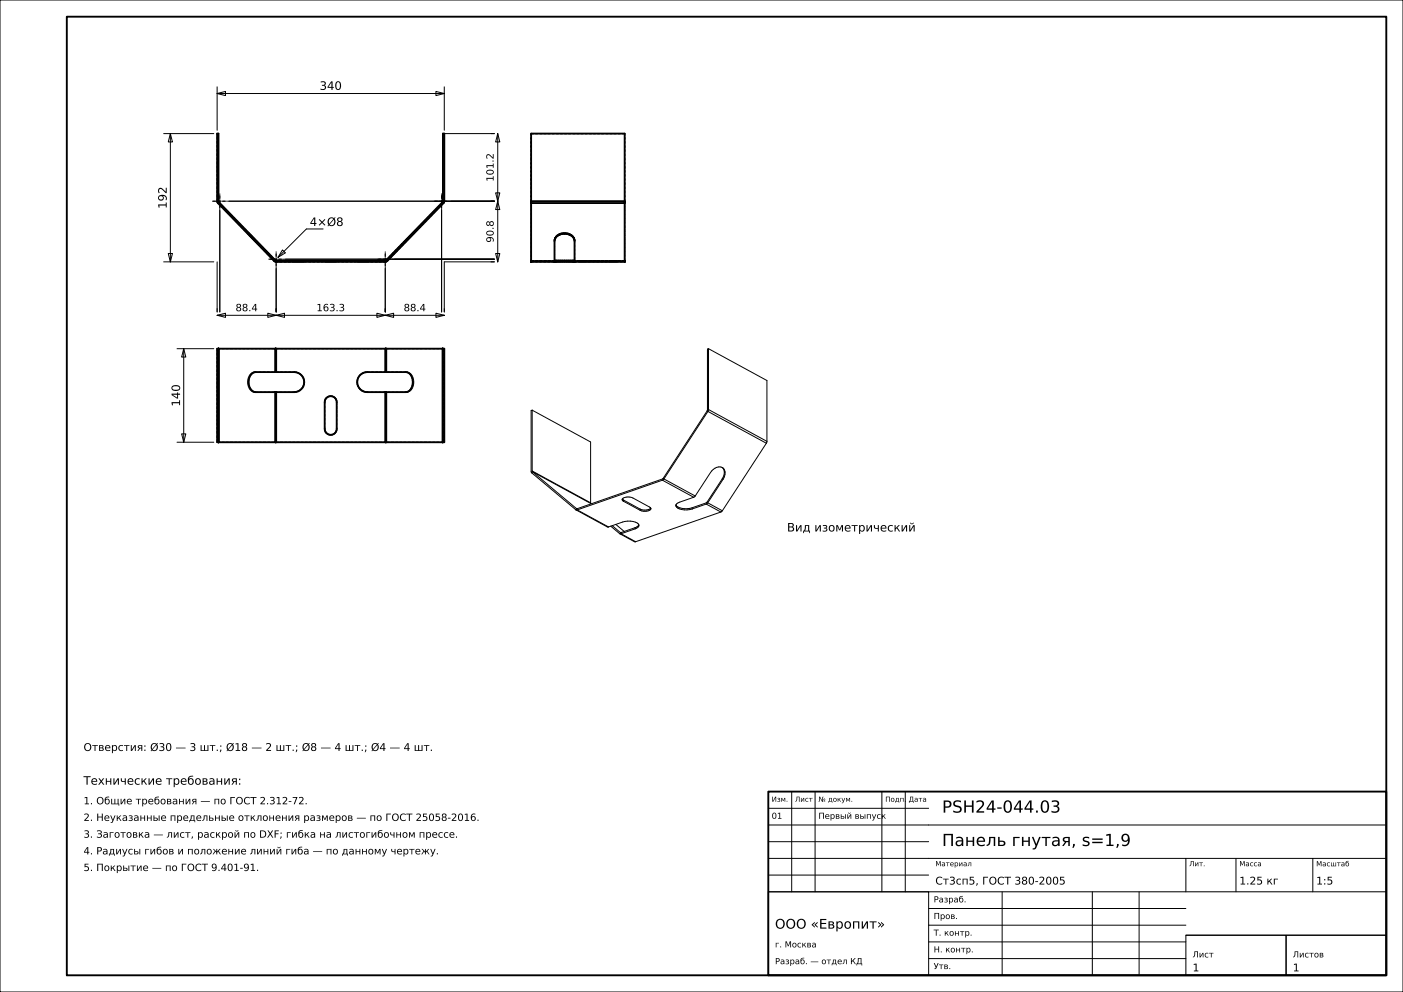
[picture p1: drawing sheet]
<svg xmlns="http://www.w3.org/2000/svg" width="420mm" height="297mm" viewBox="0 0 420 297" stroke-linecap="round" stroke-linejoin="round" font-family="sans-serif">
<g fill="none" stroke="#000" stroke-width=".3">
<path d="M0 0h420v297h-420zM49 40h15M51 40l.6 2.5h-1.2zM51 40v38.4M65 28l2.5-.6v1.2zM65 26v13M65 28h68M130.5 27.4l2.5 .6-2.5 .6zM133 26v13M133 40h15M149 40l.6 2.5h-1.2zM149 40v38.4"/>
<path d="M148.4 57.7h1.2l-.6 2.5zM49 78.4h15M50.4 75.9h1.2l-.6 2.5zM65 78.4v15M65.8 62.6v30.8M68.2 60.2h79.8M84.6 74.8l.8 .9-2.2 1.3zM85.1 77.6h62.9M96.7 68.5h-5l-8.5 8.5M132.2 62.6v30.8M148 78.4h-15v15M148.4 75.9h1.2l-.6 2.5z"/>
<path d="M149 60.2l.6 2.5h-1.2zM65 94.4l2.5-.6v1.2zM65 94.4h68M80.2 93.8l2.5 .6-2.5 .6zM82.7 80v13.4M82.7 94.4l2.5-.6v1.2zM112.8 93.8l2.5 .6-2.5 .6zM115.3 94.4l2.5-.6v1.2zM115.3 80v13.4M130.5 93.8l2.5 .6-2.5 .6zM53 104.4h11M55 104.4l.6 2.5h-1.2z"/>
<path d="M55 104.4v28M212.1 104.4l17.5 9.5v18.2M212.1 104.4l-.3 .1-.1 18.5M212.1 104.4v18.2M53 132.4h11M54.4 129.9h1.2l-.6 2.5zM159.3 122.8v18.2M159.3 122.8l-.3 .1v18.2l.2 .5M159.3 122.8l17.5 9.5v18.2M211.7 123l-13.2 20.2M211.7 123l.2 .2M211.9 123.2l-13.2 20.2"/>
<path d="M211.9 123.2l17.5 9.5M212.1 122.6l-.2 .6M212.1 122.6l17.5 9.5M229.4 132.7l-13.2 20.2M229.6 132.1l-.2 .6M159.2 141.6l13.1 11M159.3 141l.1 .2M159.3 141l17.5 9.5M159.4 141.2l13.2 11.1M159.4 141.2l17.5 9.6M159.4 141.2l-.2 .4M172.3 152.6h.1"/>
<path d="M172.4 152.6l9.4 5.1 .4 .1M172.4 152.6l.4 .1M172.6 152.3h.1M172.6 152.3l-.3 .3M172.8 152.7l9.4 5.1M176.8 150.5l.1 .3M176.9 150.8h.1M182.8 157.5l2.7 2.3M183.3 157.4l2.4 2M184.3 157l2.6 2.1M185.5 159.8h.4M185.5 159.8l4.4 2.4h.4"/>
<path d="M185.7 159.4l.1 .1M185.9 159.8l4.4 2.4M186.3 149.4l.3 .3M186.6 150.1l-.4-.5a2.32 2.32 0 0 1 3.3-.5l5.3 3.1M186.6 150.1l5 2.7M186.6 149.7l5 2.7M186.6 149.7v.4M190.1 158l-4.4 1.4M190.1 158.3l-4.2 1.5M190.1 158v.3M191.2 157.1l-.2 .8-.9 .4M191.2 157.1a3.1 3.1 0 0 0-3.3-1.1l-1.5 .3-4.2 1.5"/>
<path d="M191.2 157.1l-1.1 .9M191.6 152.4v.4M194.8 152.1a2.99 2.99 0 0 1-3.2 .3M194.8 152.2v.1a2.32 2.32 0 0 1-3.2 .5M198.3 143.8l-25.5 8.9M198.3 143.8l9.4 5.1M198.5 143.2l-25.9 9.1M198.5 143.2l.2 .2M198.7 143.4l-.4 .4M198.7 143.4l9.4 5.1M202.4 151.2v.2a4.4 4.4 0 0 0 4.8 .6M207.2 152v.4"/>
<path d="M207.7 148.9l-4.7 1.7a.92 .92 0 0 0-.6 1 .92 .92 0 0 0 .9 .7l2.4 .4 1.5-.3M208.1 148.5l-.4 .4M211.4 150.9l-4.2 1.5M211.4 150.9l4.4 2.4M211.9 150.5l-.5 .4M211.9 150.5l4.3 2.4M215.8 153.3l-25.5 8.9M216.2 143.3l-4.7 7.2-4.3 1.5M216.2 143.3l.3 .2M216.2 152.9l-.4 .4M216.3 140a2.64 2.64 0 0 1-.1 3.3M216.5 143.5a2.19 2.19 0 0 0-.9-3.7l-1.1 .1-1.4 1.1-5 7.5"/>
<path d="M216.5 143.5l-4.6 7M237 237v30M244 237v30M264 237v30M271 237v30M230 257h185M230 252h48M230 247h185M230 242h48M355 257v10M370 257v10M393 257v10"/>
<path d="M230 267h48v25h-48zM230 267h185M230 262h48M278 277h77M278 272h77M300 267v25M327 267v25M341 267v25M278 287h77M278 282h77M355 280h30v12h-30zM355 280h60"/>
<path d="M385 280h30v12h-30z"/>
</g>
<g fill="none" stroke="#000" stroke-width=".56">
<path d="M20 5h395v287h-395zM159 40h28v38.4h-28zM65.2 60.8l16.9 17.4M65.5 60.5l16.9 17.4M65.5 60.5l-.1-20.5h-.4v20.2l.2 .6M65.5 60.5l-.3 .3M82.1 78.2l.6 .2h32.6l.6-.2M82.4 77.9h33.2M82.4 77.9l-.3 .3M115.6 77.9l.3 .3M132.5 60.5l.1-20.5h.4v20.2l-.2 .6M132.5 60.5l-16.9 17.4"/>
<path d="M132.5 60.5l.3 .3M132.8 60.8l-16.9 17.4M159 78.2h7M159 60.8h28M159 60.2h28M166 78h6M166 78.4v-6.3a3.1 3.1 0 0 1 4.7-1.8l.8 .6 .4 .8 .1 6.7M172 78.2h15M65 104.4h68v28h-68zM65.4 104.4v28M65.5 104.4v28M75.3 111.9l1.2-.5h11.6a3 3 0 0 1 3 3 3 3 0 0 1-3 3h-11.6a3.1 3.1 0 0 1-1.7-4.7z"/>
<path d="M82.4 104.4v7M82.4 117.4v15M82.7 104.4v7M82.7 117.4v15M97.7 119.1a1.8 1.8 0 0 1 2-.4 1.8 1.8 0 0 1 1.1 1.7v8a1.8 1.8 0 0 1-1.8 1.8 1.8 1.8 0 0 1-1.8-1.8v-8zM107.8 112.3a3 3 0 0 1 2.1-.9h11.6a3.1 3.1 0 0 1 1.7 4.7l-.5 .8-1.2 .5h-11.6a3 3 0 0 1-2.7-1.9 3 3 0 0 1 .6-3.2zM115.3 104.4v7M115.3 117.4v15M115.6 104.4v7M115.6 117.4v15M132.5 104.4v28M132.6 104.4v28"/>
<path d="M230 237h185v55h-185z"/>
</g>
<g fill="none" stroke="#000" stroke-width=".3" stroke-dasharray=".7 .5" stroke-linecap="butt">
<path d="M65 40h.4M132.6 40v20.2M133 40v20.2M133 40h-.4M159 40h28M159 40v20.2M187 40v20.2M187 40h-28M65 60.2v-20.2M65.1 60.5l-.1-.3M65.2 60.8l-.1-.3M65.4 60.2v-20.2"/>
<path d="M65.4 60.4v-.2M65.5 60.5l-.1-.1M74.1 70h.1M74.2 70h-.1M74.2 70l.1 .1M74.3 70.1l-.1-.1M74.3 70.1v.1M74.3 70.2v-.1M74.3 70.2l.2 .1M74.4 69.7h.1M74.5 70.3l-.2-.1M74.5 70.3l.1 .1"/>
<path d="M74.5 69.7h-.1M74.5 69.7v.1M74.5 69.8v-.1M74.5 69.8l.1 .1M74.6 70.4l-.1-.1M74.6 70.4l.1 .2M74.6 69.9l-.1-.1M74.6 69.9l.1 .1M74.7 70l-.1-.1M74.7 70l.2 .2M74.7 70.6l-.1-.2M74.7 70.6l.2 .2"/>
<path d="M74.9 70.2l-.2-.2M74.9 70.2l.1 .1M74.9 70.8l-.2-.2M74.9 70.8l.2 .2M75 70.3l-.1-.1M75 70.3l.2 .2M75.1 71l-.2-.2M75.1 71l.2 .2M75.2 70.5l-.2-.2M75.2 70.5l.2 .2M75.3 71.2l-.2-.2M75.3 71.2l.2 .2"/>
<path d="M75.4 70.7l-.2-.2M75.4 70.7l.2 .2M75.5 71.4l-.2-.2M75.5 71.4l.3 .2M75.6 70.9l-.2-.2M75.6 70.9l.2 .2M75.8 71.6l-.3-.2M75.8 71.6l.2 .3M75.8 71.1l-.2-.2M75.8 71.1l.2 .3M76 71.9l-.2-.3M76 71.9l.2 .2"/>
<path d="M76 71.4l-.2-.3M76 71.4l.3 .2M76.2 72.1l5.9 6.1M76.2 72.1l-.2-.2M76.3 71.6l-.3-.2M76.3 71.6l.2 .2M76.5 71.8l-.2-.2M76.5 71.8l5.9 6.1M82.1 78.2l.3 .1M82.1 78.2l-5.9-6.1M82.1 78.2l-16.9-17.4M82.4 78.3l.3 .1"/>
<path d="M82.4 78.3l-.3-.1M82.4 77.9l-5.9-6.1M82.4 77.9l.1 .1M82.4 77.9l-16.9-17.4M82.5 78l-.1-.1M82.5 78h.2M82.7 78h-.2M82.7 78.4h5.4M82.7 78.4l-.3-.1M82.7 78h5.4M88.1 78h-5.4M88.1 78.4h.3"/>
<path d="M88.1 78h.3M88.1 78.4h-5.4M88.4 78.4h.3M88.4 78.4h-.3M88.4 78h.3M88.4 78h-.3M88.7 78.4h.4M88.7 78.4h-.3M88.7 78h.4M88.7 78h-.3M89.1 78.4h.3M89.1 78.4h-.4"/>
<path d="M89.1 78h.3M89.1 78h-.4M89.4 78.4h.3M89.4 78.4h-.3M89.4 78h.3M89.4 78h-.3M89.7 78.4h.2M89.7 78.4h-.3M89.7 78h.2M89.7 78h-.3M89.9 78.4h.3M89.9 78.4h-.2"/>
<path d="M89.9 78h.3M89.9 78h-.2M90.2 78.4h.2M90.2 78.4h-.3M90.2 78h.2M90.2 78h-.3M90.4 78.4h.2M90.4 78.4h-.2M90.4 78h.2M90.4 78h-.2M90.6 78.4h.2M90.6 78.4h-.2"/>
<path d="M90.6 78h.2M90.6 78h-.2M90.8 78.4h.1M90.8 78.4h-.2M90.8 78h.1M90.8 78h-.2M90.9 78.4h.1M90.9 78.4h-.1M90.9 78h.1M90.9 78h-.1M91 78.4h.1M91 78.4h-.1"/>
<path d="M91 78h.1M91 78h-.1M91.1 78.4h-.1M91.1 78h-.1M97.2 78.4v-.4M97.2 78h.2M97.2 78.4h.2M97.4 78h.2M97.4 78.4h-.2M97.4 78h-.2M97.4 78.4h.2M97.6 78h.3"/>
<path d="M97.6 78.4h-.2M97.6 78h-.2M97.6 78.4h.3M97.9 78h.3M97.9 78.4h-.3M97.9 78h-.3M97.9 78.4h.3M98.2 78h.4M98.2 78.4h-.3M98.2 78h-.3M98.2 78.4h.4M98.6 78h.4"/>
<path d="M98.6 78.4h-.4M98.6 78h-.4M98.6 78.4h.4M99 78h.4M99 78.4h-.4M99 78h-.4M99 78.4h.4M99.4 78h.4M99.4 78.4h-.4M99.4 78h-.4M99.4 78.4h.4M99.8 78h.3"/>
<path d="M99.8 78.4h-.4M99.8 78h-.4M99.8 78.4h.3M100.1 78h.3M100.1 78.4h-.3M100.1 78h-.3M100.1 78.4h.3M100.4 78h.2M100.4 78.4h-.3M100.4 78h-.3M100.4 78.4h.2M100.6 78h.2"/>
<path d="M100.6 78.4h-.2M100.6 78h-.2M100.6 78.4h.2M100.8 78.4h-.2M100.8 78h-.2M100.8 78.4v-.4M106.9 78.4h.1M106.9 78h.1M107 78.4h-.1M107 78.4h.1M107 78h-.1M107 78h.1"/>
<path d="M107.1 78.4h-.1M107.1 78.4h.1M107.1 78h-.1M107.1 78h.1M107.2 78.4h-.1M107.2 78.4h.2M107.2 78h-.1M107.2 78h.2M107.4 78.4h-.2M107.4 78.4h.2M107.4 78h-.2M107.4 78h.2"/>
<path d="M107.6 78.4h-.2M107.6 78.4h.2M107.6 78h-.2M107.6 78h.2M107.8 78.4h-.2M107.8 78.4h.3M107.8 78h-.2M107.8 78h.3M108.1 78.4h-.3M108.1 78.4h.2M108.1 78h-.3M108.1 78h.2"/>
<path d="M108.3 78.4h-.2M108.3 78.4h.3M108.3 78h-.2M108.3 78h.3M108.6 78.4h-.3M108.6 78.4h.3M108.6 78h-.3M108.6 78h.3M108.9 78.4h-.3M108.9 78.4h.4M108.9 78h-.3M108.9 78h.4"/>
<path d="M109.3 78.4h-.4M109.3 78.4h.3M109.3 78h-.4M109.3 78h.3M109.6 78.4h-.3M109.6 78.4h.3M109.6 78h-.3M109.6 78h.3M109.9 78.4h-.3M109.9 78h-.3M109.9 78h5.4M109.9 78.4h5.4"/>
<path d="M115.3 78h-32.6M115.3 78h-5.4M115.3 78h.2M115.3 78.4h-5.4M115.3 78.4l.3-.1M115.3 78.4h-32.6M115.5 78l.1-.1M115.5 78h-.2M115.6 77.9l5.9-6.1M115.6 77.9l-.1 .1M115.6 78.3l-.3 .1M115.6 78.3l.3-.1"/>
<path d="M115.9 78.2l-.3 .1M115.9 78.2l5.9-6.1M121.5 71.8l.2-.2M121.5 71.8l-5.9 6.1M121.7 71.6l.3-.2M121.7 71.6l-.2 .2M121.8 72.1l-5.9 6.1M121.8 72.1l.2-.2M122 71.4l.2-.3M122 71.4l-.3 .2M122 71.9l.2-.3M122 71.9l-.2 .2"/>
<path d="M122.2 71.1l.2-.2M122.2 71.1l-.2 .3M122.2 71.6l.3-.2M122.2 71.6l-.2 .3M122.4 70.9l.2-.2M122.4 70.9l-.2 .2M122.5 71.4l.2-.2M122.5 71.4l-.3 .2M122.6 70.7l.2-.2M122.6 70.7l-.2 .2M122.7 71.2l.2-.2M122.7 71.2l-.2 .2"/>
<path d="M122.8 70.5l.2-.2M122.8 70.5l-.2 .2M122.9 71l.2-.2M122.9 71l-.2 .2M123 70.3l.1-.1M123 70.3l-.2 .2M123.1 70.8l.2-.2M123.1 70.8l-.2 .2M123.1 70.2l.2-.2M123.1 70.2l-.1 .1M123.3 70.6l.1-.2M123.3 70.6l-.2 .2"/>
<path d="M123.3 70l.1-.1M123.3 70l-.2 .2M123.4 69.9l.1-.1M123.4 69.9l-.1 .1M123.4 70.4l.1-.1M123.4 70.4l-.1 .2M123.5 69.8v-.1M123.5 69.8l-.1 .1M123.5 69.7h.1M123.5 69.7v.1M123.5 70.3l.2-.1M123.5 70.3l-.1 .1"/>
<path d="M123.6 69.7h-.1M123.7 70.2v-.1M123.7 70.2l-.2 .1M123.7 70.1l.1-.1M123.7 70.1v.1M123.8 70h.1M123.8 70l-.1 .1M123.9 70h-.1M132.5 60.5l-16.9 17.4M132.6 60.4l-.1 .1M132.6 60.2v.2M132.8 60.8l-16.9 17.4"/>
<path d="M132.9 60.5l-.1 .3M133 60.2l-.1 .3M159 78.4v-.1M159 78.3v-.1M159 78.4h7M159 60.5v17.4M159 77.9v.1M159 78v-.1M159 60.2v-20.2M159 60.8v-.1M159 60.7v-.1M159 60.6v-.1"/>
<path d="M159 60.5v-.1M159 60.4v-.1M159 60.3v-.1M159 60.2v.1M159 60.3v.1M159 60.4v.1M159 60.5v.3M159 77.9v.3M159 78v.4M159 78.2v-17.4M159 77.9v-17.4M166 72.1v-.3"/>
<path d="M166 78.4v-.4M166 78h.1M166 78.4v-.1M166 78.3v-.1M166 77.9v.1M166 71.8v6.1M166 78.2v-6.1M166 78h-7M166 77.9v-6.1M166 78v-.1M166 71.8l.1-.4M166.1 71.4l-.1 .4"/>
<path d="M166.1 71.4l.1-.4M166.1 78.4h-.1M166.1 78h.2M166.2 71l-.1 .4M166.2 71l.3-.4M166.3 78.4h-.2M166.3 78h.4M166.5 70.6l-.3 .4M166.5 70.6l.4-.3M166.7 78.4h-.4M166.7 78h.4M166.9 70.3l-.4 .3"/>
<path d="M166.9 70.3l.4-.3M167.1 78.4h-.4M167.1 78h.6M167.3 70l-.4 .3M167.3 70l.6-.2M167.7 78.4h-.6M167.7 78h.6M167.9 69.8l-.6 .2M167.9 69.8l.5-.1M168.3 78.4h-.6M168.3 78h.7M168.4 69.7l-.5 .1"/>
<path d="M168.4 69.7h.6M169 69.7h-.6M169 78.4h-.7M169 78h.7M169 69.7h.6M169.6 69.7h-.6M169.6 69.7l.5 .1M169.7 78.4h-.7M169.7 78h.6M170.1 69.8l-.5-.1M170.1 69.8l.6 .2M170.3 78.4h-.6"/>
<path d="M170.3 78h.6M170.7 70l-.6-.2M170.7 70l.4 .3M170.9 78.4h-.6M170.9 78h.4M171.1 70.3l-.4-.3M171.1 70.3l.4 .3M171.3 78.4h-.4M171.3 78h.4M171.5 70.6l-.4-.3M171.5 70.6l.3 .4M171.7 78.4h-.4"/>
<path d="M171.7 78h.2M171.8 71l-.3-.4M171.8 71l.1 .4M171.9 78.4h-.2M171.9 78h.1M171.9 71.4l-.1-.4M171.9 71.4l.1 .4M172 78.2v.1M172 78.3v.1M172 72.1v6.1M172 72.1v-.3M172 77.9v-6.1"/>
<path d="M172 78v-.1M172 78.4v-.4M172 71.8l-.1-.4M172 78.4h-.1M172 78.4h15M172 77.9v.1M172 71.8v6.1M173.2 78h.1M173.2 78.4h.1M173.3 78h-.1M173.3 78h.1M173.3 78.4h-.1"/>
<path d="M173.3 78.4h.1M173.4 78h-.1M173.4 78h.1M173.4 78.4h-.1M173.4 78.4h.1M173.5 78h-.1M173.5 78h.1M173.5 78.4h-.1M173.5 78.4h.1M173.6 78h-.1M173.6 78h.1M173.6 78.4h-.1"/>
<path d="M173.6 78.4h.1M173.7 78h-.1M173.7 78h.2M173.7 78.4h-.1M173.7 78.4h.2M173.9 78h-.2M173.9 78h.1M173.9 78.4h-.2M173.9 78.4h.1M174 78h-.1M174 78h.2M174 78.4h-.1"/>
<path d="M174 78.4h.2M174.2 78h-.2M174.2 78h.2M174.2 78.4h-.2M174.2 78.4h.2M174.4 78h-.2M174.4 78h.2M174.4 78.4h-.2M174.4 78.4h.2M174.6 78h-.2M174.6 78h.2M174.6 78.4h-.2"/>
<path d="M174.6 78.4h.2M174.8 78h-.2M174.8 78h.2M174.8 78.4h-.2M174.8 78.4h.2M175 78h-.2M175 78.4h-.2M175 78h8M175 78.4h8M183 78.4h-8M183 78h.2M183 78.4h.2"/>
<path d="M183 78h-8M183.2 78h.2M183.2 78h-.2M183.2 78.4h.2M183.2 78.4h-.2M183.4 78h.2M183.4 78h-.2M183.4 78.4h.2M183.4 78.4h-.2M183.6 78h.2M183.6 78h-.2M183.6 78.4h.2"/>
<path d="M183.6 78.4h-.2M183.8 78h.2M183.8 78h-.2M183.8 78.4h.2M183.8 78.4h-.2M184 78h.1M184 78h-.2M184 78.4h.1M184 78.4h-.2M184.1 78h.2M184.1 78h-.1M184.1 78.4h.2"/>
<path d="M184.1 78.4h-.1M184.3 78h.1M184.3 78h-.2M184.3 78.4h.1M184.3 78.4h-.2M184.4 78h.1M184.4 78h-.1M184.4 78.4h.1M184.4 78.4h-.1M184.5 78h.1M184.5 78h-.1M184.5 78.4h.1"/>
<path d="M184.5 78.4h-.1M184.6 78h.1M184.6 78h-.1M184.6 78.4h.1M184.6 78.4h-.1M184.7 78h.1M184.7 78h-.1M184.7 78.4h.1M184.7 78.4h-.1M184.8 78h-.1M184.8 78.4h-.1M187 78.4v-.1"/>
<path d="M187 78.3v-.1M187 77.9v-17.4M187 78h-15M187 78v-.1M187 60.2v-20.2M187 60.8v-.1M187 60.7v-.1M187 60.6v-.1M187 60.5v-.1M187 60.4v-.1M187 60.3v-.1M187 60.8v-.3"/>
<path d="M187 78.2v-17.4M187 78.2v-.3M187 78.4v-.4M187 60.5v17.4M187 77.9v.1M187 60.2v.1M187 60.3v.1M187 60.4v.1M65 104.4v28M65 104.4h.1M65.1 104.4h.1M65.2 104.4h16.9"/>
<path d="M65.4 104.4h-.4M65.5 104.4h-.3M74.1 114.4l.1-.6M74.2 115l-.1-.6M74.2 113.8l.1-.5M74.3 115.5l-.1-.5M74.3 113.3l.2-.6M74.5 116.1l-.2-.6M74.5 112.7l.2-.4M74.7 116.5l-.2-.4M74.7 112.3l.4-.4M75.1 116.9l-.4-.4"/>
<path d="M75.1 111.9l.3-.3M75.4 117.2l-.3-.3M75.4 111.6l.4-.1M75.8 117.3l-.4-.1M75.8 111.5l.4-.1M76.2 111.4h5.9M76.2 111.4h.3M76.2 117.4h.3M76.2 117.4l-.4-.1M82.1 117.4h-5.9M82.1 111.4h.1M82.1 104.4h.1"/>
<path d="M82.2 117.4h-.1M82.2 111.4h.1M82.2 104.4h.1M82.3 117.4h-.1M82.3 111.4h.1M82.3 104.4h.1M82.4 117.4h-.1M82.4 104.4h-.3M82.4 111.4h.1M82.4 104.4h.1M82.5 117.4h-.1M82.5 111.4h.1"/>
<path d="M82.5 104.4h.1M82.6 117.4h-.1M82.6 111.4h.1M82.6 104.4h.1M82.7 111.4h5.4M82.7 117.4h-.1M82.7 104.4h32.6M88.1 111.4l.6 .1M88.1 117.4h-5.4M88.7 111.5l.5 .1M88.7 117.3l-.6 .1M89.2 111.6l.5 .3"/>
<path d="M89.2 117.2l-.5 .1M89.7 111.9l.5 .4M89.7 116.9l-.5 .3M90.2 112.3l.4 .4M90.2 116.5l-.5 .4M90.6 112.7l.2 .6M90.6 116.1l-.4 .4M90.8 113.3l.2 .5M90.8 115.5l-.2 .6M91 113.8l.1 .6M91 115l-.2 .5M91.1 114.4l-.1 .6"/>
<path d="M97.3 119.9l.1-.4M97.4 119.5l.3-.4M97.7 119.1l.4-.3M98.1 118.8l.4-.1M98.5 118.7l.5-.1M99 118.6l.5 .1M99.5 118.7l.4 .1M99.9 118.8l.4 .3M100.3 119.1l.3 .4M100.6 119.5l.1 .4M100.7 119.9l.1 .5M106.9 114.4l.1-.6"/>
<path d="M107 115l-.1-.6M107 113.8l.2-.5M107.2 115.5l-.2-.5M107.2 113.3l.2-.6M107.4 116.1l-.2-.6M107.4 112.7l.4-.4M107.8 116.5l-.4-.4M107.8 112.3l.5-.4M108.3 116.9l-.5-.4M108.3 111.9l.5-.3M108.8 117.2l-.5-.3M108.8 111.6l.5-.1"/>
<path d="M109.3 117.3l-.5-.1M109.3 111.5l.6-.1M109.9 117.4l-.6-.1M109.9 111.4h5.4M115.3 117.4h-5.4M115.3 111.4h.1M115.3 104.4h.1M115.4 117.4h-.1M115.4 111.4h.1M115.4 104.4h.1M115.5 117.4h-.1M115.5 111.4h.1"/>
<path d="M115.5 104.4h.1M115.6 117.4h-.1M115.6 104.4h.3M115.6 111.4h.1M115.6 104.4h.1M115.7 117.4h-.1M115.7 111.4h.1M115.7 104.4h.1M115.8 117.4h-.1M115.8 111.4h.1M115.8 104.4h.1M115.9 117.4h-.1"/>
<path d="M115.9 111.4h5.9M115.9 104.4h16.9M121.8 117.4h-5.9M121.8 117.4h-.3M121.8 111.4h-.3M121.8 111.4l.4 .1M122.2 111.5l.4 .1M122.2 117.3l-.4 .1M122.6 111.6l.3 .3M122.6 117.2l-.4 .1M122.9 111.9l.4 .4M122.9 116.9l-.3 .3"/>
<path d="M123.3 112.3l.2 .4M123.3 116.5l-.4 .4M123.5 112.7l.2 .6M123.5 116.1l-.2 .4M123.7 113.3l.1 .5M123.7 115.5l-.2 .6M123.8 113.8l.1 .6M123.8 115l-.1 .5M123.9 114.4l-.1 .6M132.5 104.4h.3M132.6 104.4h.4M132.8 104.4h.1"/>
<path d="M132.9 104.4h.1M133 104.4v28M65 132.4h.4M65 132.4h.1M65.1 132.4h.1M65.2 132.4h16.9M65.2 132.4h.3M65.4 132.4v-28M82.1 132.4h.3M82.1 132.4h.1M82.2 132.4h.1M82.3 132.4h.1"/>
<path d="M82.4 132.4h.1M82.5 132.4h.1M82.6 132.4h.1M82.7 132.4h32.6M97.2 120.4l.1-.5M97.2 128.4v-8M97.3 128.9l-.1-.5M97.4 129.3l-.1-.4M97.7 129.7l-.3-.4M98.1 130l-.4-.3M98.5 130.1l-.4-.1M99 130.2l-.5-.1"/>
<path d="M99.5 130.1l-.5 .1M99.9 130l-.4 .1M100.3 129.7l-.4 .3M100.6 129.3l-.3 .4M100.7 128.9l-.1 .4M100.8 128.4l-.1 .5M100.8 120.4v8M115.3 132.4h.1M115.4 132.4h.1M115.5 132.4h.1M115.6 132.4h.1M115.7 132.4h.1"/>
<path d="M115.8 132.4h.1M115.9 132.4h16.9M115.9 132.4h-.3M132.6 132.4v-28M132.8 132.4h-.3M132.8 132.4h.1M132.9 132.4h.1M133 132.4h-.4"/>
</g>
<g fill="none" stroke="#000" stroke-width=".3" stroke-dasharray="1.1 .4" stroke-linecap="butt">
<path d="M63.5 60.2h4.6M63.8 60.2h4M65.8 62.5v-4.6M65.8 62.2v-4M80.4 77.6h4.6M80.7 77.6h4M82.7 79.9v-4.6M82.7 79.6v-4M113 77.6h4.6M113.3 77.6h4M115.3 79.9v-4.6M115.3 79.6v-4"/>
<path d="M129.9 60.2h4.6M130.2 60.2h4M132.2 62.5v-4.6M132.2 62.2v-4"/>
</g>
<g font-size="5">
<text x="282" y="243.3">PSH24-044.03</text>
<text x="282" y="253.3">Панель гнутая, s=1,9</text>
</g>
<text font-size="4" x="232" y="278">ООО «Европит»</text>
<g font-size="3.5">
<text x="95.7" y="26.9">340</text>
<text x="49.9" y="62.5" transform="rotate(-90 49.9 62.5)">192</text>
<text x="92.7" y="67.7">4×Ø8</text>
<text x="53.9" y="121.7" transform="rotate(-90 53.9 121.7)">140</text>
<text x="235.6" y="159.1">Вид изометрический</text>
<text x="25" y="234.9">Технические требования:</text>
</g>
<g font-size="3.2">
<text x="25" y="224.8">Отверстия: Ø30 — 3 шт.; Ø18 — 2 шт.; Ø8 — 4 шт.; Ø4 — 4 шт.</text>
<text x="280" y="264.8">Ст3сп5, ГОСТ 380-2005</text>
<text x="371" y="264.8">1.25 кг</text>
<text x="394" y="264.8">1:5</text>
<text x="357" y="290.8">1</text>
<text x="387" y="290.8">1</text>
</g>
<g font-size="3">
<text x="147.8" y="54.4" transform="rotate(-90 147.8 54.4)">101.2</text>
<text x="147.8" y="72.6" transform="rotate(-90 147.8 72.6)">90.8</text>
<text x="70.5" y="93.2">88.4</text>
<text x="94.7" y="93.2">163.3</text>
<text x="120.8" y="93.2">88.4</text>
<text x="25" y="240.8">1. Общие требования — по ГОСТ 2.312-72.</text>
<text x="25" y="245.8">2. Неуказанные предельные отклонения размеров — по ГОСТ 25058-2016.</text>
<text x="25" y="250.8">3. Заготовка — лист, раскрой по DXF; гибка на листогибочном прессе.</text>
<text x="25" y="255.8">4. Радиусы гибов и положение линий гиба — по данному чертежу.</text>
<text x="25" y="260.8">5. Покрытие — по ГОСТ 9.401-91.</text>
</g>
<g font-size="2.5">
<text x="231" y="245.1">01</text>
<text x="245" y="245.1">Первый выпуск</text>
<text x="279.5" y="270.2">Разраб.</text>
<text x="279.5" y="275.1">Пров.</text>
<text x="279.5" y="280.1">Т. контр.</text>
<text x="232" y="283.6">г. Москва</text>
<text x="279.5" y="285.1">Н. контр.</text>
<text x="357" y="286.6">Лист</text>
<text x="387" y="286.6">Листов</text>
<text x="232" y="288.7">Разраб. — отдел КД</text>
<text x="279.5" y="290.1">Утв.</text>
</g>
<g font-size="2.1">
<text x="231" y="240">Изм.</text>
<text x="238" y="240">Лист</text>
<text x="245" y="240">№ докум.</text>
<text x="265" y="240">Подп.</text>
<text x="272" y="240">Дата</text>
<text x="280" y="259.3">Материал</text>
<text x="356" y="259.3">Лит.</text>
<text x="371" y="259.3">Масса</text>
<text x="394" y="259.4">Масштаб</text>
</g>
</svg>
